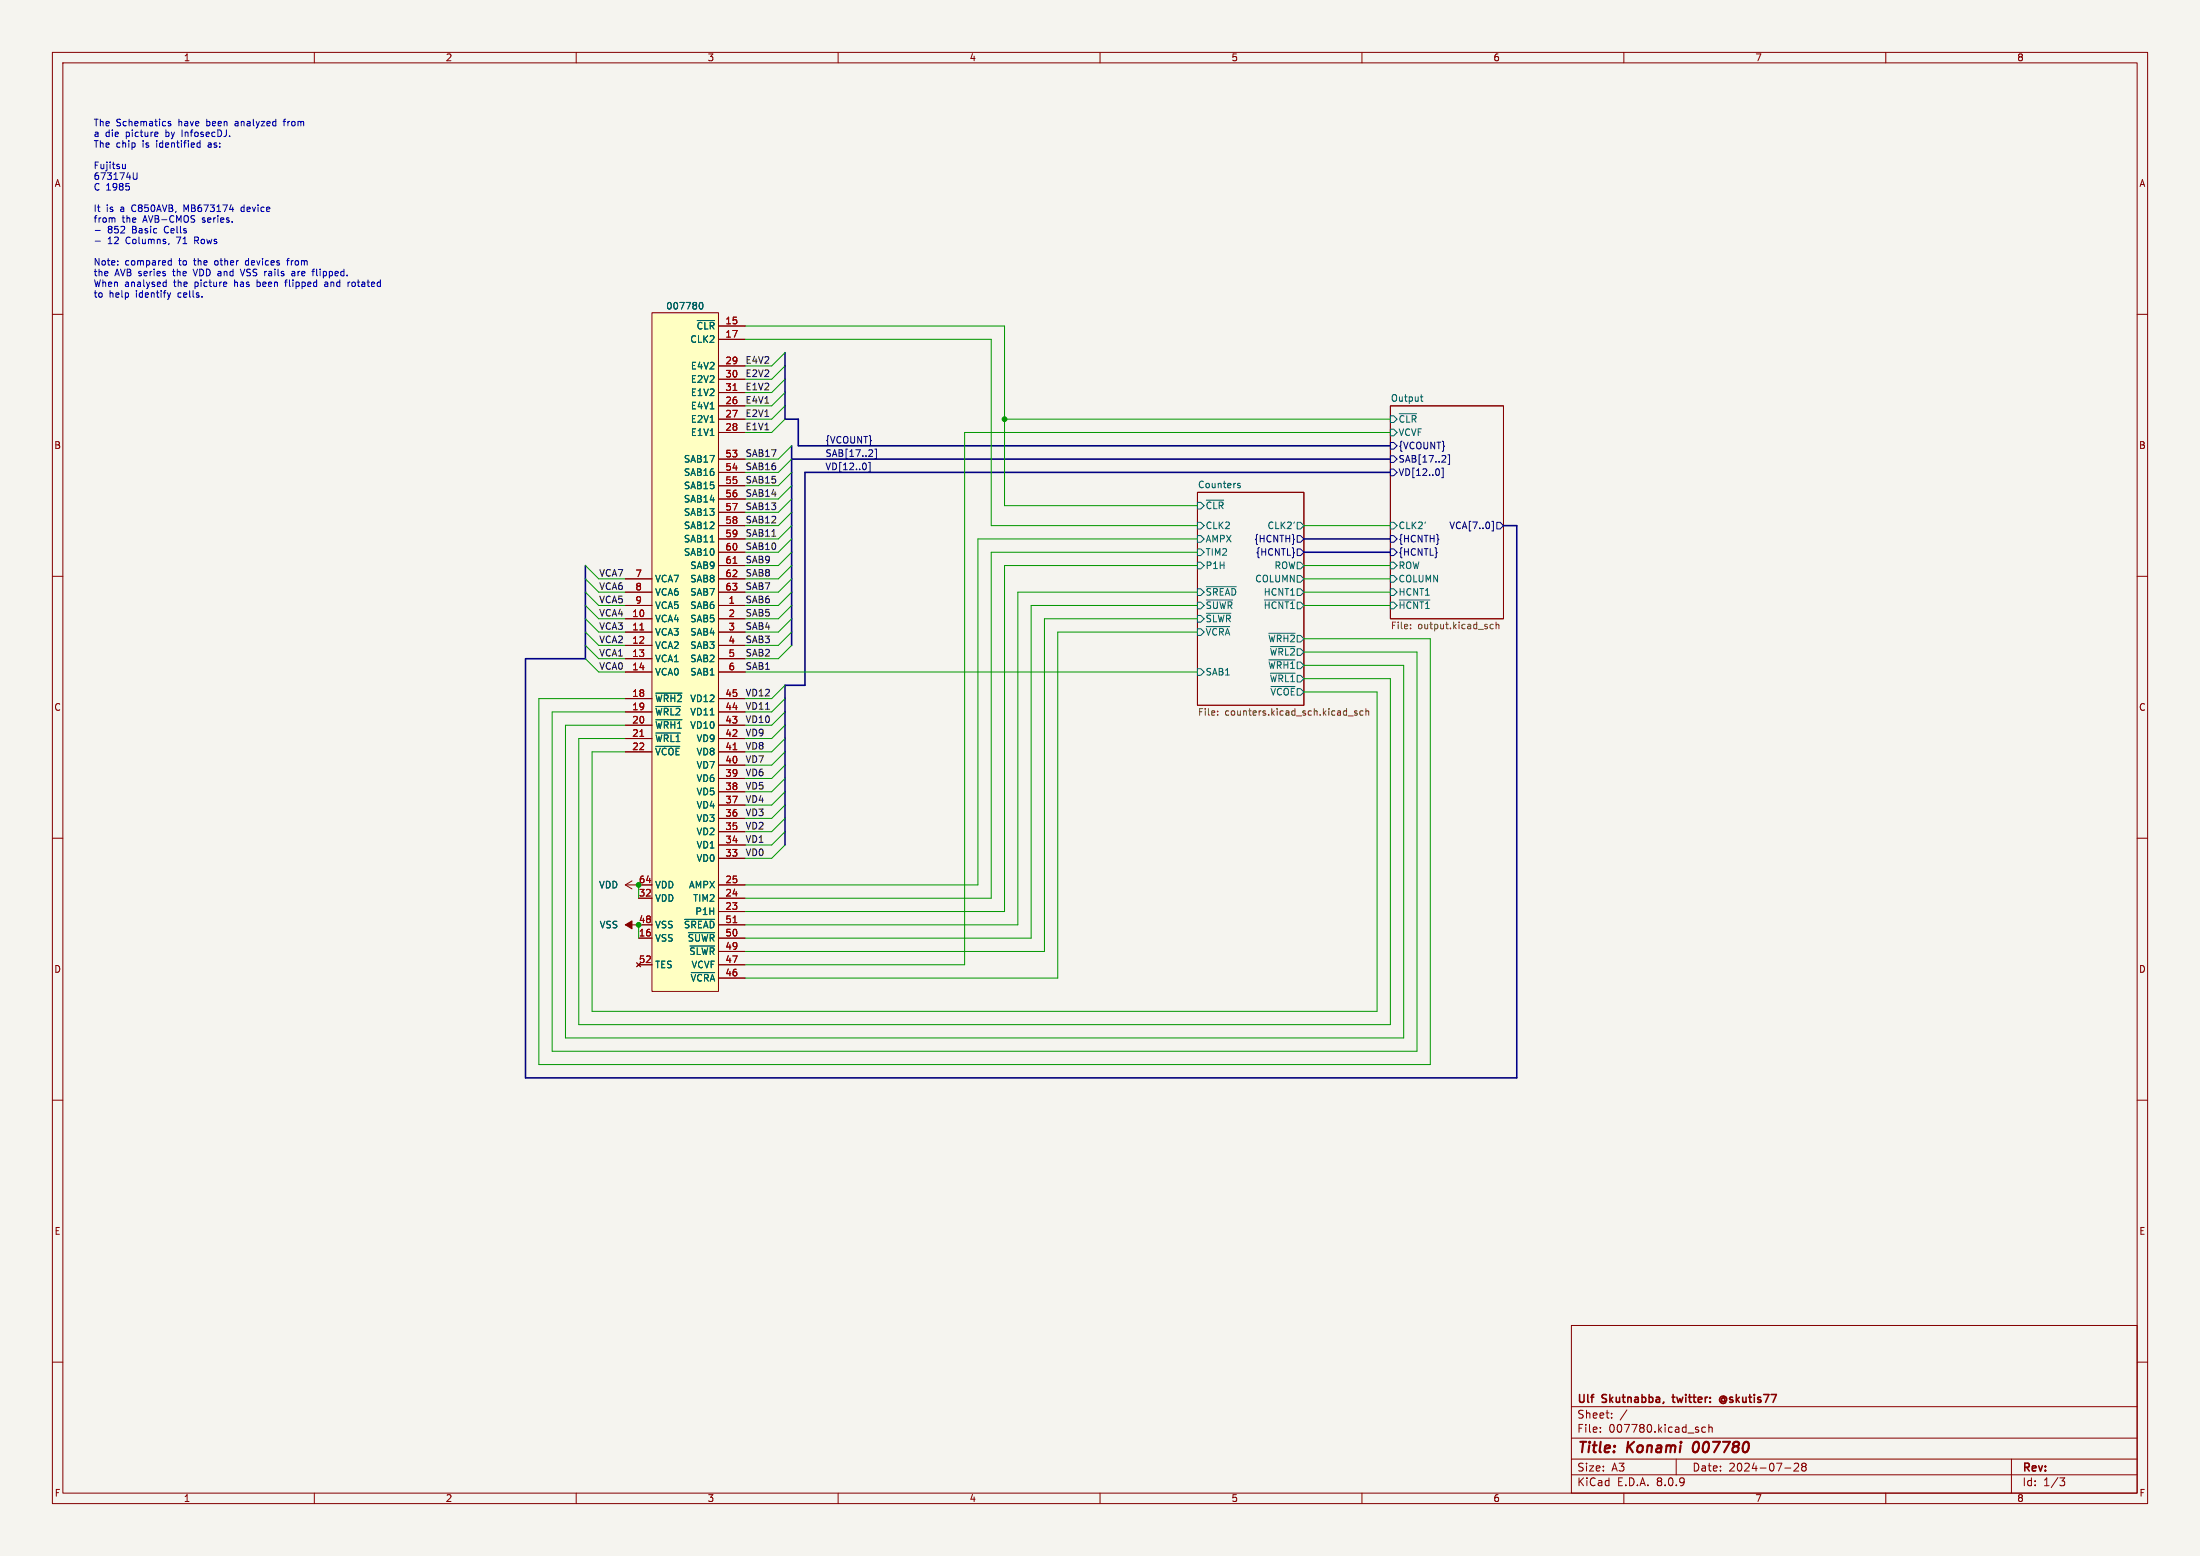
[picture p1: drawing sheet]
<svg xmlns="http://www.w3.org/2000/svg" width="420mm" height="297mm" viewBox="0 0 420 297" stroke-linecap="round" stroke-linejoin="round" font-family="sans-serif">
<path d="M0 0h420v297h-420z" fill="#f5f4ef" stroke="#f5f4ef" stroke-width=".19"/>
<g fill="none" stroke="#840000" stroke-width=".19">
<path d="M10 10h400v277h-400zM12 12h396v273h-396zM60 10v2M110 10v2M160 10v2M210 10v2M260 10v2M310 10v2M360 10v2M10 60h2M265.4 77.5h21.6v40.6h-21.6zM408 60h2"/>
<path d="M228.6 94h20.3v40.6h-20.3zM10 110h2M408 110h2M10 160h2M408 160h2M119.4 168.9l1.2 .8M119.4 168.9h2.5M120.6 168.1l-1.2 .8M10 210h2M408 210h2M300 253h108v32h-108zM10 260h2"/>
<path d="M300 278.5h108M300 274.5h108M300 268.5h108M305.5 273.2v.2M305.5 272.5v.1M307.7 270.5v.2M307.7 269.8v.1M310.6 269.1l-1.3 1.9M320 278.5v3M325.6 272.5l-.4-.1-.3 .3 .1 .6h.6M326.2 272.5l.2-.1 .4 .1 .1 .9M326.2 271.9v1.5"/>
<path d="M342.5 279.4l.6-.1 .2 .1 .1 .3-1 1.1h1M344.2 279.9l-.3-.3 .3-.3 .5 .1 .1 .2-.3 .3M344.2 279.9l-.3 .3 .1 .4 .2 .2 .5-.1 .1-.2-.1-.4-.2-.2M344.2 279.9h.3M384 278.5v6.5M408 260h2M60 285v2M110 285v2M160 285v2M210 285v2M260 285v2M300 281.5h108"/>
<path d="M310 285v2M340.7 280.2h1.2M360 285v2M393.2 282.1h1l-.5 .6 .4 .1 .1 .5-.3 .3h-.5"/>
</g>
<path d="M323.3 275.6a1.52 1.52 0 0 0 0 1.5" fill="none" stroke="#840000" stroke-width=".4"/>
<path d="M319.2 266.7h.6M329.2 266.9a.36 .36 0 0 0-.5 0 .36 .36 0 0 0 0 .5 .36 .36 0 0 0 .5 .1M329.3 266.5a.71 .71 0 0 0-1 .7 .71 .71 0 0 0 1 .6" fill="none" stroke="#840000" stroke-width=".3"/>
<g fill="none" stroke="#006464" stroke-width=".19">
<path d="M265.4 79.4h.7l.6 .6-.6 .6h-.7zM267.1 79h3.3M271.2 75.7h.4M271.3 75.3v1.1l.3 .2M228.6 95.9h.6l.7 .6-.7 .7h-.6zM228.6 99.7h.6l.7 .6-.7 .7h-.6zM230.3 95.5h3.3M236.3 92.6l.4 .1 .1 .2-.2 .2-.3-.1M236.3 92.3h.4M247.6 99.7h.7l.6 .6-.6 .7h-.7zM265.4 99.7h.7l.6 .6-.6 .7h-.7zM265.4 81.9h.7l.6 .7-.6 .6h-.7z"/>
<path d="M228.6 107.3h.6l.7 .7-.7 .6h-.6zM228.6 114.9h.6l.7 .7-.7 .6h-.6zM228.6 117.5h.6l.7 .6-.7 .6h-.6zM228.6 104.8h.6l.7 .6-.7 .6h-.6zM228.6 102.2h.6l.7 .7-.7 .6h-.6zM228.6 112.4h.6l.7 .6-.7 .7h-.6zM230.3 114.5h5M230.3 119.6h4.5M230.3 117.1h4.7M230.3 112h5.7M241.4 114.5h5.8M247.6 107.3h.7l.6 .7-.6 .6h-.7z"/>
<path d="M247.6 109.9h.7l.6 .6-.6 .6h-.7zM247.6 112.4h.7l.6 .6-.6 .7h-.7zM265.4 107.3h.7l.6 .7-.6 .6h-.7zM265.4 109.9h.7l.6 .6-.6 .6h-.7zM265.4 114.9h.7l.6 .7-.6 .6h-.7zM265.4 112.4h.7l.6 .6-.6 .7h-.7zM267.1 114.5h5.9M228.6 120h.6l.7 .7-.7 .6h-.6zM228.6 127.6h.6l.7 .7-.7 .6h-.6zM242.2 126h5M242.2 120.9h5M242.5 128.5h4.7"/>
<path d="M242.5 123.4h4.7M242.6 131h4.6"/>
</g>
<g fill="none" stroke="#000084" stroke-width=".19">
<path d="M265.4 89.5h.7l.6 .7-.6 .6h-.7zM265.4 87h.7l.6 .6-.6 .7h-.7zM265.4 84.5h.7l.6 .6-.6 .6h-.7zM274.7 89.7v.8M275.5 89.4v1.8h-.3M275.8 86.9l.2 .3-.1 .3-.7 .7h.8M276.4 86.8h.3v1.8h-.3M284.8 99.5h.3v1.8h-.3M285.7 99.7h.7l.6 .6-.6 .7h-.7zM247.6 102.2h.7l.6 .7-.6 .6h-.7zM247.6 104.8h.7l.6 .6-.6 .6h-.7zM265.4 104.8h.7l.6 .6-.6 .6h-.7z"/>
<path d="M265.4 102.2h.7l.6 .7-.6 .6h-.7z"/>
</g>
<path d="M269.3 119.9v.1M269.3 119.2v.2M285.1 119.2h-.4l-.2 .2 .1 .6h.5M285.6 119.3l.2-.1h.3l.1 .8M285.6 118.7v1.3M232.4 136.4v.1M232.4 135.7v.2M257.4 136.6h.9M259.1 135.7h-.3l-.2 .2v.1l.5 .2v.3h-.5M260.2 135.7h-.4l-.2 .2 .1 .6h.5M260.8 135.8l.1-.1h.3l.1 .8M260.8 135.3v1.2" fill="none" stroke="#725600" stroke-width=".19"/>
<path d="M124.5 59.7h12.7v129.5h-12.7z" fill="#ffffc2"/>
<g fill="none" stroke="#840000" stroke-width=".19">
<path d="M124.5 59.7h12.7v129.5h-12.7zM137.2 62.2h5M137.2 64.8h5M137.2 77.5h5M137.2 69.9h5M137.2 72.4h5M137.2 74.9h5M137.2 80h5M137.2 82.6h5M137.2 87.6h5M137.2 90.2h5M137.2 92.7h5"/>
<path d="M137.2 95.3h5M137.2 97.8h5M119.4 115.6h5.1M119.4 118.1h5.1M119.4 110.5h5.1M119.4 113h5.1M137.2 115.6h5M137.2 118.1h5M137.2 100.3h5M137.2 102.9h5M137.2 105.4h5M137.2 108h5"/>
<path d="M137.2 110.5h5M137.2 113h5M119.4 120.7h5.1M119.4 123.2h5.1M119.4 125.7h5.1M119.4 128.3h5.1M119.4 133.4h5.1M119.4 135.9h5.1M119.4 138.4h5.1M137.2 120.7h5M137.2 123.2h5M137.2 125.7h5"/>
<path d="M137.2 128.3h5M137.2 133.4h5M137.2 135.9h5M137.2 138.4h5M119.4 141h5.1M119.4 143.5h5.1M137.2 141h5M137.2 143.5h5M137.2 158.8h5M137.2 156.2h5M137.2 153.7h5M137.2 151.1h5"/>
<path d="M137.2 148.6h5M137.2 146.1h5M119.4 176.5h5.1M121.9 171.5h2.6M121.9 168.9h2.6M121.9 179.1h2.6M137.2 174h5M137.2 171.5h5M137.2 168.9h5M137.2 163.8h5M137.2 161.3h5M137.2 179.1h5"/>
<path d="M137.2 176.5h5M121.9 184.2h2.6M137.2 186.7h5M137.2 184.2h5M137.2 181.6h5"/>
</g>
<path d="M139.9 74.5h.8M139.9 107.5h.8M122.2 120.2h.7M122.2 140.6h.7M139.9 143.1h.8M139.9 176.1h.8" fill="none" stroke="#a90000" stroke-width=".19"/>
<path d="M133.5 58l.3-.3a.68 .68 0 0 1 .4 .7 .68 .68 0 0 1-.4 .6l-.3-.2M133.1 61.2h3.3M135.6 103.4h.7M125.2 132.3h5M125.2 134.8h4.7M125.2 137.4h5M125.2 139.9h4.7M125.2 142.5h4.6M130.7 175.5h5.7M131.4 178h5M131.7 180.6h4.7M132 185.6h4.4" fill="none" stroke="#006464" stroke-width=".19"/>
<path d="M119.4 176.5l1.2-.7v1.5z" fill="#840000" stroke="#840000" stroke-width=".19"/>
<path d="M165.3 88.6v.8M165.8 88.3h.3v1.8h-.3M166.3 85.8l.3 .3-.1 .3-.7 .7h.8M167 85.7h.3v1.8h-.3" fill="none" stroke="#000084" stroke-width=".19"/>
<path d="M147.4 102.4h.7" fill="none" stroke="#0f0f0f" stroke-width=".19"/>
<g fill="none" stroke="#0000c2" stroke-width=".19">
<path d="M23.9 31.4v.8M23.9 32.1l-.2 .1-.3-.1M24.7 35.6v.6M25.4 33v1l.3 .2h.3l.2-.2v-1M29.7 25.2l.4 .1 .1 .2-.6 .1M30.1 26l-.4 .1M32.6 23.2h-.3l-.2 .2 .1 .1 .4 .2v.3h-.5M37.7 28.1h.5M37.7 27.3h.5M38.2 26.8v1.3M46.1 39.6l-.1 .2 .1 .5M54 23.2h.5"/>
<path d="M54.3 22.8l-.1 1.2M18.2 44h1M18.2 46h1M21.8 41.6l.1 .2v.6M22.5 50.5v.1M22.5 49.8v.1M31.4 53.8l.3 .1M31.7 53.4v1.3M31.7 54.6l-.3 .1M32 55.9l.3 .8M32.2 50.5h.5M32.2 49.8h.5"/>
<path d="M32.3 46.5l-.1 .2M32.3 56.7l-.1 .3M32.6 55.9l-.3 .8M32.7 49.3v1.3M36.9 51.4l.4 1.2M45.9 51.4l.4 1.2M47 49.8l-.2 .2 .2 .5M49.1 53.4v1.3M49.1 54.6l.1 .1M49.2 53.8l-.1 .1M54.3 53.8h.5M54.7 53.4l-.2 .2v1.1"/>
<path d="M54.7 49.8h.5M55.2 49.3l-.3 .2v1.1M55.7 51.9h.5l.1 .7M56.3 52.1l-.4 .1-.2 .1 .2 .3h.4M60.5 51.4v1.1l.1 .1M62 53.9h.5M62.6 54.1l-.5 .1-.1 .2 .1 .3 .5-.1M66.8 53.8l-.3 .2M67.2 54v.6"/>
</g>
<path d="M149.9 67.3v12.7h2.5v5.1h113M151.1 87.6h114.3M151.1 85.1v38.1M265.4 90.2h-111.7v40.6h-3.8v30.5M248.9 105.4h16.5M248.9 102.9h16.5M287 100.3h2.6v105.4h-189.3v-80h11.5v-17.7" fill="none" stroke="#000084" stroke-width=".3"/>
<g fill="none" stroke="#009600" stroke-width=".19">
<path d="M142.2 64.8h47v35.5h39.4M142.2 62.2h49.6v34.3h36.8M149.9 72.4l-2.6 2.5h-5.1M149.9 74.9l-2.6 2.6h-5.1M149.9 77.5l-2.6 2.5h-5.1M149.9 67.3l-2.6 2.6h-5.1M149.9 69.9l-2.6 2.5h-5.1M149.9 80l-2.6 2.6h-5.1M151.1 92.7l-2.5 2.6h-6.4M151.1 95.3l-2.5 2.5h-6.4M151.1 97.8l-2.5 2.5h-6.4M151.1 87.6l-2.5 2.6h-6.4"/>
<path d="M151.1 85.1l-2.5 2.5h-6.4M151.1 90.2l-2.5 2.5h-6.4M191.8 80h73.6M265.4 82.6h-81.3v101.6h-41.9M111.8 113l2.5 2.6h5.1M111.8 115.6l2.5 2.5h5.1M111.8 108l2.5 2.5h5.1M111.8 110.5l2.5 2.5h5.1M111.8 118.1l2.5 2.6h5.1M151.1 100.3l-2.5 2.6h-6.4M151.1 113l-2.5 2.6h-6.4M151.1 115.6l-2.5 2.5h-6.4"/>
<path d="M151.1 108l-2.5 2.5h-6.4M151.1 105.4l-2.5 2.6h-6.4M151.1 110.5l-2.5 2.5h-6.4M151.1 118.1l-2.5 2.6h-6.4M151.1 102.9l-2.5 2.5h-6.4M228.6 102.9h-41.9v66h-44.5M228.6 115.6h-31.8v63.5h-54.6M228.6 108h-36.8v66h-49.6M228.6 105.4h-39.4v66.1h-47M228.6 118.1h-29.2v63.5h-57.2M228.6 113h-34.3v63.5h-52.1M248.9 100.3h16.5"/>
<path d="M248.9 115.6h16.5M248.9 110.5h16.5M248.9 108h16.5M248.9 113h16.5M111.8 123.2l2.5 2.5h5.1M111.8 120.7l2.5 2.5h5.1M111.8 125.7l2.5 2.6h5.1M142.2 128.3h86.4M149.9 138.4l-2.6 2.6h-5.1M149.9 135.9l-2.6 2.5h-5.1M149.9 130.8l-2.6 2.6h-5.1M149.9 133.4l-2.6 2.5h-5.1"/>
<path d="M151.1 123.2l-2.5 2.5h-6.4M151.1 120.7l-2.5 2.5h-6.4M228.6 120.7h-26.7v66h-59.7M248.9 129.5h16.5v66.1h-154.9v-54.6h8.9M248.9 127h19.1v71.1h-160.1v-59.7h11.5M248.9 132.1h14v60.9h-149.9v-49.5h6.4M248.9 121.9h24.1v81.3h-170.1v-69.8h16.5M248.9 124.5h21.6v76.2h-165.1v-64.8h14M149.9 156.2l-2.6 2.6h-5.1M149.9 153.7l-2.6 2.5h-5.1M149.9 141l-2.6 2.5h-5.1M149.9 143.5l-2.6 2.6h-5.1"/>
<path d="M149.9 146.1l-2.6 2.5h-5.1M149.9 148.6l-2.6 2.5h-5.1M149.9 158.8l-2.6 2.5h-5.1M149.9 151.1l-2.6 2.6h-5.1M121.9 168.9v2.6M121.9 176.5v2.6M149.9 161.3l-2.6 2.5h-5.1"/>
</g>
<g fill="#009600" stroke="#009600" stroke-width=".19">
<circle cx="121.9" cy="176.5" r=".46"/>
<circle cx="121.9" cy="168.9" r=".46"/>
<circle cx="191.8" cy="80" r=".46"/>
</g>
<g font-size="2.8" fill="#840000">
<text x="301" y="277.9">Title:</text>
<text x="310.6" y="277.9">Konami</text>
<text x="324" y="277.9">007780</text>
</g>
<g font-size="2.1" fill="#840000">
<text x="301" y="268.2">Ulf</text>
<text x="305.9" y="268.2">Skutnabba,</text>
<text x="320" y="268.2">twitter:</text>
<text x="329.6" y="268.2">@skutis77</text>
<text x="301" y="273.7">File:</text>
<text x="301" y="271">Sheet:</text>
<text x="307.1" y="273.7">007780.kicad_sch</text>
<text x="301" y="281.1">Size:</text>
<text x="307.6" y="281.1">A3</text>
<text x="323" y="281.1">Date:</text>
<text x="330" y="281.1">2024-07-28</text>
<text x="386" y="281.3">Rev:</text>
<text x="301" y="283.9">KiCad</text>
<text x="308.7" y="283.9">E.D.A.</text>
<text x="316.3" y="283.9">8.0.9</text>
<text x="386" y="283.9">Id:</text>
<text x="390.1" y="283.9">1/3</text>
</g>
<g font-size="1.8" fill="#840000">
<text x="35" y="11.9">1</text>
<text x="85" y="11.9">2</text>
<text x="135" y="11.9">3</text>
<text x="185" y="11.9">4</text>
<text x="235" y="11.9">5</text>
<text x="285" y="11.9">6</text>
<text x="335" y="11.9">7</text>
<text x="385" y="11.9">8</text>
<text x="10.3" y="35.9">A</text>
<text x="408.3" y="35.9">A</text>
<text x="10.3" y="85.9">B</text>
<text x="408.2" y="85.9">B</text>
<text x="10.3" y="135.9">C</text>
<text x="408.2" y="135.9">C</text>
<text x="10.3" y="185.9">D</text>
<text x="408.2" y="185.9">D</text>
<text x="10.3" y="235.9">E</text>
<text x="408.3" y="235.9">E</text>
<text x="10.3" y="285.9">F</text>
<text x="35" y="286.9">1</text>
<text x="85" y="286.9">2</text>
<text x="135" y="286.9">3</text>
<text x="185" y="286.9">4</text>
<text x="235" y="286.9">5</text>
<text x="285" y="286.9">6</text>
<text x="335" y="286.9">7</text>
<text x="385" y="286.9">8</text>
<text x="408.3" y="285.9">F</text>
</g>
<g font-size="1.8" fill="#0000c2">
<text x="17.8" y="24.2">The</text>
<text x="17.8" y="26.2">a</text>
<text x="17.8" y="28.3">The</text>
<text x="20.1" y="26.2">die</text>
<text x="22.2" y="24.2">Schematics</text>
<text x="22.2" y="28.3">chip</text>
<text x="24.1" y="26.2">picture</text>
<text x="27.3" y="28.3">is</text>
<text x="30.1" y="28.3">identified</text>
<text x="31.9" y="26.2">by</text>
<text x="34.2" y="24.2">have</text>
<text x="35.2" y="26.2">InfosecDJ.</text>
<text x="39.7" y="24.2">been</text>
<text x="40.2" y="28.3">as:</text>
<text x="45.3" y="24.2">analyzed</text>
<text x="54.8" y="24.2">from</text>
<text x="17.8" y="32.4">Fujitsu</text>
<text x="17.8" y="34.4">673174U</text>
<text x="17.8" y="36.5">C 1985</text>
<text x="17.8" y="40.5">It</text>
<text x="20.3" y="40.5">is</text>
<text x="23.1" y="40.5">a</text>
<text x="25.4" y="40.5">C850AVB,</text>
<text x="35.5" y="40.5">MB673174</text>
<text x="46.7" y="40.5">device</text>
<text x="17.8" y="42.6">from</text>
<text x="20.5" y="44.6">852</text>
<text x="20.5" y="46.7">12</text>
<text x="23.3" y="42.6">the</text>
<text x="24.1" y="46.7">Columns,</text>
<text x="25.3" y="44.6">Basic</text>
<text x="27.4" y="42.6">AVB-CMOS</text>
<text x="31.6" y="44.6">Cells</text>
<text x="34" y="46.7">71</text>
<text x="37.6" y="46.7">Rows</text>
<text x="38.9" y="42.6">series.</text>
<text x="17.8" y="50.8">Note:</text>
<text x="17.8" y="52.8">the</text>
<text x="21.9" y="52.8">AVB series</text>
<text x="23.8" y="50.8">compared</text>
<text x="33.3" y="52.8">the</text>
<text x="34.3" y="50.8">to</text>
<text x="37.3" y="50.8">the</text>
<text x="37.5" y="52.8">VDD and</text>
<text x="41.5" y="50.8">other</text>
<text x="46.9" y="52.8">VSS rails</text>
<text x="47.5" y="50.8">devices</text>
<text x="55.7" y="50.8">from</text>
<text x="57" y="52.8">are</text>
<text x="61.2" y="52.8">flipped.</text>
<text x="17.8" y="54.9">When</text>
<text x="17.8" y="56.9">to</text>
<text x="20.8" y="56.9">help</text>
<text x="23.8" y="54.9">analysed</text>
<text x="26" y="56.9">identify</text>
<text x="33.3" y="54.9">the</text>
<text x="34.2" y="56.9">cells.</text>
<text x="37.4" y="54.9">picture</text>
<text x="45.2" y="54.9">has</text>
<text x="49.7" y="54.9">been</text>
<text x="55.3" y="54.9">flipped</text>
<text x="63" y="54.9">and</text>
<text x="67.7" y="54.9">rotated</text>
</g>
<g font-size="1.8" fill="#006464">
<text x="127.1" y="59.3">007780</text>
<text x="131.7" y="65.6">CLK2</text>
<text x="132.9" y="63.1">~{CLR}</text>
<text x="131.8" y="70.7">E4V2</text>
<text x="131.8" y="73.3">E2V2</text>
<text x="131.8" y="75.8">E1V2</text>
<text x="265.4" y="76.8">Output</text>
<text x="131.8" y="78.3">E4V1</text>
<text x="131.8" y="80.9">E2V1</text>
<text x="131.8" y="83.4">E1V1</text>
<text x="266.9" y="80.9">~{CLR}</text>
<text x="266.9" y="83.4">VCVF</text>
<text x="130.5" y="88.5">SAB17</text>
<text x="130.5" y="91">SAB16</text>
<text x="130.5" y="93.6">SAB15</text>
<text x="228.6" y="93.3">Counters</text>
<text x="130.5" y="96.1">SAB14</text>
<text x="130.5" y="98.7">SAB13</text>
<text x="130.5" y="101.2">SAB12</text>
<text x="230.1" y="97.4">~{CLR}</text>
<text x="230.1" y="101.2">CLK2</text>
<text x="241.9" y="101.2">CLK2'</text>
<text x="266.9" y="101.2">CLK2'</text>
<text x="130.5" y="103.7">SAB11</text>
<text x="130.5" y="106.3">SAB10</text>
<text x="230.1" y="106.3">TIM2</text>
<text x="230.1" y="103.7">AMPX</text>
<text x="125" y="111.4">VCA7</text>
<text x="125" y="113.9">VCA6</text>
<text x="131.7" y="108.8">SAB9</text>
<text x="131.7" y="111.4">SAB8</text>
<text x="131.7" y="113.9">SAB7</text>
<text x="230.1" y="108.8">P1H</text>
<text x="230.1" y="113.9">~{SREAD}</text>
<text x="239.5" y="111.4">COLUMN</text>
<text x="241.1" y="113.9">HCNT1</text>
<text x="243.2" y="108.8">ROW</text>
<text x="266.9" y="108.8">ROW</text>
<text x="266.9" y="111.4">COLUMN</text>
<text x="266.9" y="113.9">HCNT1</text>
<text x="125" y="119">VCA4</text>
<text x="125" y="116.4">VCA5</text>
<text x="131.7" y="116.4">SAB6</text>
<text x="131.7" y="119">SAB5</text>
<text x="230.1" y="116.4">~{SUWR}</text>
<text x="230.1" y="119">~{SLWR}</text>
<text x="241.1" y="116.4">~{HCNT1}</text>
<text x="266.9" y="116.4">~{HCNT1}</text>
<text x="125" y="121.5">VCA3</text>
<text x="125" y="124.1">VCA2</text>
<text x="131.7" y="121.5">SAB4</text>
<text x="131.7" y="124.1">SAB3</text>
<text x="230.1" y="121.5">~{VCRA}</text>
<text x="242" y="122.8">~{WRH2}</text>
<text x="242.3" y="125.3">~{WRL2}</text>
<text x="125" y="126.6">VCA1</text>
<text x="125" y="129.1">VCA0</text>
<text x="131.7" y="126.6">SAB2</text>
<text x="131.7" y="129.1">SAB1</text>
<text x="230.1" y="129.1">SAB1</text>
<text x="242" y="127.9">~{WRH1}</text>
<text x="242.3" y="130.4">~{WRL1}</text>
<text x="125" y="134.2">~{WRH2}VD12</text>
<text x="125" y="136.8">~{WRL2}VD11</text>
<text x="242.4" y="132.9">~{VCOE}</text>
<text x="125" y="139.3">~{WRH1}VD10</text>
<text x="125" y="141.8">~{WRL1} VD9</text>
<text x="125" y="144.4">~{VCOE} VD8</text>
<text x="132.9" y="149.5">VD6</text>
<text x="132.9" y="146.9">VD7</text>
<text x="132.9" y="154.5">VD4</text>
<text x="132.9" y="152">VD5</text>
<text x="132.9" y="159.6">VD2</text>
<text x="132.9" y="157.1">VD3</text>
<text x="132.9" y="164.7">VD0</text>
<text x="132.9" y="162.2">VD1</text>
<text x="114.3" y="169.8">VDD</text>
<text x="125" y="172.3">VDD</text>
<text x="125" y="169.8">VDD</text>
<text x="131.4" y="169.8">AMPX</text>
<text x="132.2" y="172.3">TIM2</text>
<text x="114.4" y="177.4">VSS</text>
<text x="125" y="179.9">VSS</text>
<text x="125" y="177.4">VSS</text>
<text x="130.5" y="177.4">~{SREAD}</text>
<text x="131.2" y="179.9">~{SUWR}</text>
<text x="132.6" y="174.9">P1H</text>
<text x="125" y="185">TES</text>
<text x="131.5" y="182.5">~{SLWR}</text>
<text x="131.9" y="185">VCVF</text>
<text x="131.7" y="187.6">~{VCRA}</text>
</g>
<g font-size="1.8" fill="#a90000">
<text x="138.4" y="62">15</text>
<text x="138.4" y="64.5">17</text>
<text x="138.4" y="69.6">29</text>
<text x="138.4" y="77.2">26</text>
<text x="138.4" y="72.1">30</text>
<text x="138.4" y="74.7">31</text>
<text x="138.4" y="79.8">27</text>
<text x="138.4" y="82.3">28</text>
<text x="138.4" y="87.4">53</text>
<text x="138.4" y="89.9">54</text>
<text x="138.4" y="92.5">55</text>
<text x="138.4" y="95">56</text>
<text x="138.4" y="97.5">57</text>
<text x="138.4" y="100.1">58</text>
<text x="138.4" y="102.6">59</text>
<text x="138.4" y="105.2">60</text>
<text x="138.4" y="107.7">61</text>
<text x="121.2" y="110.2">7</text>
<text x="121.2" y="112.8">8</text>
<text x="138.4" y="110.2">62</text>
<text x="138.4" y="112.8">63</text>
<text x="120.6" y="117.9">10</text>
<text x="121.2" y="115.3">9</text>
<text x="139" y="115.3">1</text>
<text x="139" y="117.9">2</text>
<text x="120.6" y="120.4">11</text>
<text x="120.6" y="122.9">12</text>
<text x="120.6" y="125.5">13</text>
<text x="139" y="120.4">3</text>
<text x="139" y="122.9">4</text>
<text x="139" y="125.5">5</text>
<text x="120.6" y="128">14</text>
<text x="139" y="128">6</text>
<text x="120.6" y="133.1">18</text>
<text x="120.6" y="135.6">19</text>
<text x="138.4" y="135.6">44</text>
<text x="138.4" y="133.1">45</text>
<text x="120.6" y="138.2">20</text>
<text x="120.6" y="140.7">21</text>
<text x="120.6" y="143.3">22</text>
<text x="138.4" y="143.3">41</text>
<text x="138.4" y="140.7">42</text>
<text x="138.4" y="138.2">43</text>
<text x="138.4" y="148.3">39</text>
<text x="138.4" y="145.8">40</text>
<text x="138.4" y="156">36</text>
<text x="138.4" y="153.4">37</text>
<text x="138.4" y="150.9">38</text>
<text x="138.4" y="161">34</text>
<text x="138.4" y="158.5">35</text>
<text x="138.4" y="163.6">33</text>
<text x="121.9" y="171.2">32</text>
<text x="121.9" y="168.7">64</text>
<text x="138.4" y="173.7">23</text>
<text x="138.4" y="171.2">24</text>
<text x="138.4" y="168.7">25</text>
<text x="121.9" y="178.8">16</text>
<text x="121.9" y="176.3">48</text>
<text x="138.4" y="178.8">50</text>
<text x="138.4" y="176.3">51</text>
<text x="121.9" y="183.9">52</text>
<text x="138.4" y="183.9">47</text>
<text x="138.4" y="181.4">49</text>
<text x="138.4" y="186.4">46</text>
</g>
<g font-size="1.8" fill="#0f0f0f">
<text x="142.2" y="69.5">E4V2</text>
<text x="142.2" y="72">E2V2</text>
<text x="142.2" y="77.1">E4V1</text>
<text x="142.2" y="74.6">E1V2</text>
<text x="142.2" y="82.2">E1V1</text>
<text x="142.2" y="79.7">E2V1</text>
<text x="142.2" y="87.3">SAB17</text>
<text x="142.2" y="89.8">SAB16</text>
<text x="142.2" y="92.4">SAB15</text>
<text x="142.2" y="94.9">SAB14</text>
<text x="142.2" y="100">SAB12</text>
<text x="142.2" y="97.4">SAB13</text>
<text x="142.2" y="105.1">SAB10</text>
<text x="142.2" y="107.6">SAB9</text>
<text x="142.2" y="102.5">SAB11</text>
<text x="114.3" y="112.7">VCA6</text>
<text x="114.3" y="110.1">VCA7</text>
<text x="142.2" y="110.1">SAB8</text>
<text x="142.2" y="112.7">SAB7</text>
<text x="114.3" y="115.2">VCA5</text>
<text x="114.3" y="117.8">VCA4</text>
<text x="142.2" y="115.2">SAB6</text>
<text x="142.2" y="117.8">SAB5</text>
<text x="114.3" y="120.3">VCA3</text>
<text x="114.3" y="122.8">VCA2</text>
<text x="114.3" y="125.4">VCA1</text>
<text x="142.2" y="122.8">SAB3</text>
<text x="142.2" y="125.4">SAB2</text>
<text x="142.2" y="120.3">SAB4</text>
<text x="114.3" y="127.9">VCA0</text>
<text x="142.2" y="127.9">SAB1</text>
<text x="142.2" y="133">VD12</text>
<text x="142.2" y="135.5">VD11</text>
<text x="142.2" y="138.1">VD10</text>
<text x="142.2" y="140.6">VD9</text>
<text x="142.2" y="143.2">VD8</text>
<text x="142.2" y="145.7">VD7</text>
<text x="142.2" y="148.2">VD6</text>
<text x="142.2" y="150.8">VD5</text>
<text x="142.2" y="155.9">VD3</text>
<text x="142.2" y="153.3">VD4</text>
<text x="142.2" y="160.9">VD1</text>
<text x="142.2" y="158.4">VD2</text>
<text x="142.2" y="163.5">VD0</text>
</g>
<g font-size="1.8" fill="#000084">
<text x="157.5" y="84.7">{VCOUNT}</text>
<text x="157.5" y="89.8">VD[12..0]</text>
<text x="157.5" y="87.3">SAB[17..2]</text>
<text x="266.9" y="88.5">SAB[17..2]</text>
<text x="266.9" y="86">{VCOUNT}</text>
<text x="266.9" y="91">VD[12..0]</text>
<text x="276.6" y="101.2">VCA[7..0]</text>
<text x="239.3" y="103.7">{HCNTH}</text>
<text x="239.6" y="106.3">{HCNTL}</text>
<text x="266.9" y="106.3">{HCNTL}</text>
<text x="266.9" y="103.7">{HCNTH}</text>
</g>
<g font-size="1.8" fill="#725600">
<text x="265.4" y="120.4">File:</text>
<text x="270.7" y="120.4">output.kicad_sch</text>
<text x="228.6" y="136.9">File:</text>
<text x="233.8" y="136.9">counters.kicad_sch.kicad_sch</text>
</g>
</svg>
